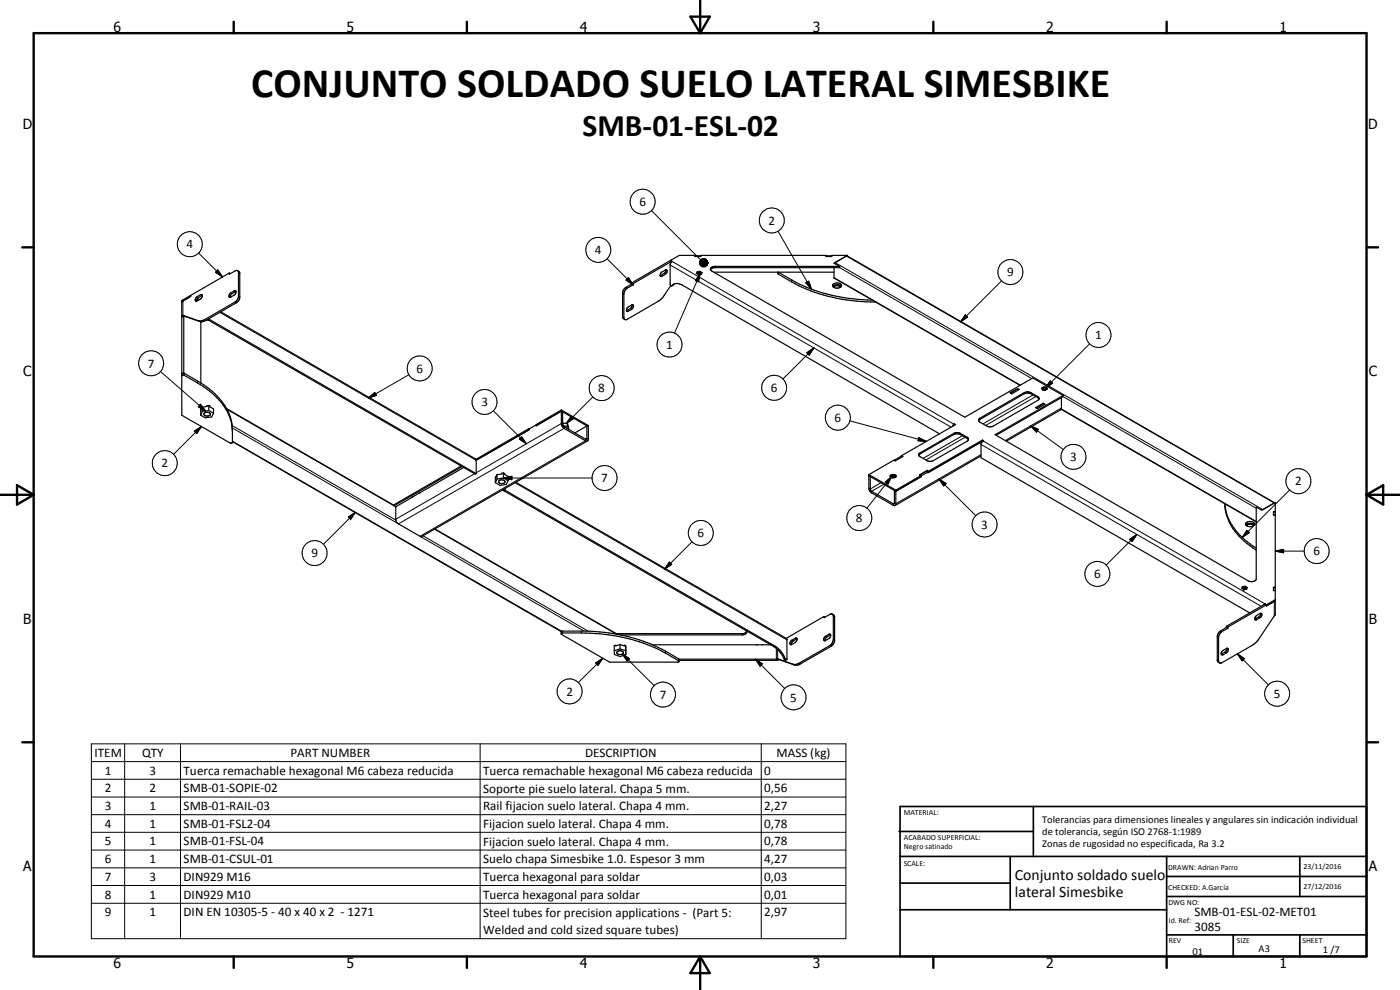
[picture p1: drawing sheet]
<svg xmlns="http://www.w3.org/2000/svg" width="420mm" height="297mm" viewBox="0 0 420 297" stroke-linecap="round" stroke-linejoin="round" font-family="sans-serif">
<g fill="none" stroke="#000" stroke-width=".35">
<path d="M201.2 78.1l.5 .3-.6 .9v6l.2 .3M201.2 78.1v.1M201.2 78.1l.4 .3M201.2 78.1l-11.6 6.8M201.6 78.4l-11.6 6.7M201.6 78.4v.1M208.6 77v-.2h1.4v.2M248.1 77v-.2h1.4v.2M250.4 79l3.9-2.2 128.3 74.1M252 79.9h-37.7a1 1 0 0 0-1.1 1M252 79.9v.4h-37.7l-.7 .2-.4 .4M254.3 76.6h-4.7v.4h-1.7v-.4h-37.6v.4h-1.8v-.4h-4.6l-2.7 1.5"/>
<path d="M254.3 76.6v.2M254.3 76.6l-4 2.4 1.7 .9M54.9 90.3l-.3 .5M54.9 94.6l.4 .3M54.9 94.6l-.3 .5M55.3 94.9l-.2 .1v17M57.2 88.6l-2.6 1.6v34.4l14.6 8.4 .6-.3v-3.8a16.3 16.3 0 0 0-7.8-12.8l-6.7-4.1-.7 .2M57.2 88.6h.1M57.2 88.6v.4M57.2 88.6v.3l-2.6 1.6M58.9 89.3a2.04 2.04 0 0 1 1.6-.9 .86 .86 0 0 1-.4 1.3l-1 .6a.41 .41 0 0 1-.5-.1 .41 .41 0 0 1 .1-.6zM59.3 89.5l.6 .4"/>
<path d="M59.3 89.5l-.3 .8M60.3 96.6v18.3M60.7 88.6l-1.4 .9M62.1 95.9l.6 .2M62.3 95.9l80.3 46.3 .3-.1M62.6 95.7l80.3 46.4M66.2 93.6l76.5 44.1 .2 .3v4.1M68.8 81.9l.3 .2M68.8 81.9l-11.6 6.7M69 88.1l1.6-.9a.81 .81 0 0 1-.3 1.4l-1.1 .6a.54 .54 0 0 1-.6-.5 .54 .54 0 0 1 .4-.6zM70.8 87.5l-1.4 .8-.3 .9M71.3 81.2l-.7 .1-1.8 1v-.4"/>
<path d="M71.3 81.2l.3 .5v7.4l-.8 1.4-9.4 5.4-1 .4-.9-.1-4.6-1.6M71.3 81.2l.7 .7v7.4l-.6 1.2-10.3 5.9-1 .1-4.8-1.6M188.4 92.2l1.5-.8a.71 .71 0 0 1 .3 .7 .71 .71 0 0 1-.5 .6l-1.3 .8a.66 .66 0 0 1-.5-.7 .66 .66 0 0 1 .5-.6zM189.6 84.9l.4 .2M189.6 84.9v.3M189.6 85.2l.4 .3M189.6 85.2a4.1 4.1 0 0 0-2.7 2.3l-.1 7.7 .7 .7M189.7 91.5l-.3 .8-1.4 .9M190 85.1v.4M190 85.5l-2 1.1-.7 1.1-.1 7.5 .3 .7M198.4 81.8l1.5-.9a.78 .78 0 0 1-.2 1.4l-1.2 .7a.61 .61 0 0 1-.4-.6 .61 .61 0 0 1 .3-.6zM199.8 81l-.3 .8-1.4 .9"/>
<path d="M201.3 85.6l-2.2 3.4-.9 1-10 5.8-.7 .1M201.7 85.7a2.27 2.27 0 0 1 3-.2l77.3 44.7M202.3 85.2l-.7 .6-.3-.2M209.5 81.8l.6-.1 .2 .3-.6 .2zM210.5 82.3l.2-.5-.6-.4-.9 .2-.2 .4 .6 .4M210.5 82.3l-.9 .1M213.2 80.9l76.3 44.3 20.5-11.8 9.1 5.3M214.1 81.7h36.2M233.5 81.7l.1 .6 4 2.3a50.9 50.9 0 0 0 25.2 6M233.5 81.7l4.1 2.3a49.7 49.7 0 0 0 24.2 6M249.9 85.4a1.54 1.54 0 0 1 2.6 .4 1.52 1.52 0 0 1-2.6-.2zM250 86a1.85 1.85 0 0 1 2.5 0"/>
<path d="M250.2 86.2a1.14 1.14 0 0 1 2 0M250.3 80.3l.1 3.2 55.7 32.1M54.6 112.8l.2-.2h.5l4 2.3a20.1 20.1 0 0 1 10.2 12.1l.3 2.5M303.1 117.9l2.3-1.3 .5 .2-2.3 1.4zM303.4 117.9l.3 .2M303.4 117.9v.1M305.4 116.6v.1M305.4 116.7l.4 .2M305.4 116.7l-2 1.2M311.8 119.7l-2.6-1.7h-1.6l-13.9 8.2M311.8 119.7l-.4 .4-13.5 7.8h-1.6l-2.6-1.7M311.8 119.7l-.2-.6-2.2-1.3-1-.2-1 .2-13.3 7.7-.4 .4v.3"/>
<path d="M312.8 117l-.2-.5 .7-.4 .8 .1 .3 .5-.7 .4M312.8 117h.1M312.9 117l.8 .1M313.1 116.4a.41 .41 0 0 1 .5-.1 .41 .41 0 0 1 .2 .4l-.6 .1zM313.7 117.1h.1M318.5 119.3l-.1 3.6-16.4 9.5M319.1 118.7l-20.4 11.7 75.9 43.9a1.91 1.91 0 0 0 2.4-.4v-21.8l1.7 1 4-2.4v33.7l-5.1 7.7-1 .9-9.9 5.8-.7 .1M319.1 118.7v.3l-20.2 11.6M60.4 122.7l-.2 1.9M60.4 122.7v.2M60.7 122.2l-.3 .8v-.3M60.7 123.4l-.5 1.2"/>
<path d="M60.7 122.2v1.2M61.3 124a1.07 1.07 0 0 1 1.8 .4 1.06 1.06 0 0 1-1 .5 1.06 1.06 0 0 1-.9-.8zM62.6 121.7h-.5v.3l-1.4 .2M62.6 121.7l1.5 1v1.3M62.6 121.7v1.5M62.6 123.2l1.5 .8M62.6 123.2l-1.9 .2M64.1 124l-.6 1.1-1.9 .2-1.4-.7M68 122.6l50.3 29M69.8 132.5l98.6 57M138.4 139.8l-20.1 11.6v.4M138.7 140l-20.4 11.8"/>
<path d="M158.7 128.7l.2 .1M158.7 128.7v.3M158.7 128.7l-15.9 9.1M160.9 127.5l-2 1.2v.2l-16 9.2M160.9 127.5v.1M168.5 123l-7.6 4.4v.3M168.5 123l8.1 4.7v4l-.3 .5M168.5 123.4l-7.6 4.4v-.3M168.5 123v4.3l.3 .7 .5 .5 6.4 3.7h.6M168.5 123.4l8.1 4.6-.5-.2M168.5 123.4l.4 .2v4M168.9 127.3l.4 .7 6.5 3.8 .3-.3v-3.7"/>
<path d="M168.9 126.9l1.4 .1M168.9 126.9v.1M169 127.7l1.3 .2M169.6 128.2l.2 .1M170.3 127l.3 .9v.8M170.3 127v.9M170.3 127.9l.3 .8M170.6 128.7l-.1 .1M176.1 127.8l-3.6 2.1M176.3 132.3l-49.8 28.7-7.3-4.1-.4-.9v-3.9M270.5 136.7l.5 .2-2.3 1.4-.4-.3-7.5 4.4M270.5 136.7v.4"/>
<path d="M270.7 137.2l-.4-.3-1.9 1.2M275.9 136l10.8-6.2 1.3 .1 2.6 1.7v.4l-.3 .4-10.4 5.9h-1.6l-2.2-1.3-.4-.6zM286.5 127.2l.3 .2-16.3 9.3M286.5 127.2l-.7 .7M286.5 127.2v.4M290.6 132l-2.4-1.6a2.16 2.16 0 0 0-2 0l-10.1 5.8-.4 .4M294.4 136.8l-25.8 14.9M294.8 132v.4l-16.3 9.5v-.3M294.8 132l-16.1 9.4M294.8 132l.4 .2-.8 .9v4.2l80.7 46.6M310.8 122.3l2.3-1.3 .5 .3-2.3 1.3zM311.1 122.3v.1"/>
<path d="M311.1 122.3l.3 .3M313.1 121v.2M313.1 121.2l-2 1.1M313.1 121.2l.4 .2M318.5 122.8l58.5 33.8M118.3 151.8l.5 .3M123.8 149.1l-5 3M123.8 149.1h.1M126.1 147.9l-2.3 1.3M130.5 158.7l54.8 31.6v-.2h37.7l.7-.2 .4-.4M139.2 140.3l-13.4 7.6M148.8 143l.1 .1"/>
<path d="M148.8 143l-.1 1.8M149.2 142.4l-.4 .9v-.3M149.2 142.4v1.3M149.2 143.7l-.5 1.1M149.7 144.3a1.11 1.11 0 0 1 1.8 .4 1.19 1.19 0 0 1-1.9-.1zM150.8 147l.5 .3M151.1 141.9l-.5 .1v.2l-1.4 .2M151.1 141.9l.4 .2v.3l1 .5v1.3M151.1 141.9v1.5M151.1 143.4l1.4 .8M151.1 143.4l-1.9 .3M151.3 147.3l81 46.8a8.9 8.9 0 0 1 3.2 3.9l.6-.1"/>
<path d="M151.3 146.7v.6M151.6 147.1l-.3 .2M151.6 146.6v.5M152.5 144.2l-.5 1.1-1.9 .3-1.4-.8M154.8 144.7l81.2 46.9 .2 .2v6l-.5-.1a8.1 8.1 0 0 0-3.1-3.9l-81-46.7M260.8 142.4v4.3l.4 .9 7.2 4.1 .3-.1 .1-.5v-4M260.8 142.7l8 4.7-.4-.2v3.9h-.4l-6.7-3.9-.1-4.2zM260.8 142.4l8 4.7M267.2 142.7a1.08 1.08 0 0 1 1.7 .2 .98 .98 0 0 1-.9 .5 .98 .98 0 0 1-.8-.7zM267.2 143a1.16 1.16 0 0 1 1.7 0M267.5 143.3a.64 .64 0 0 1 .5-.4 .64 .64 0 0 1 .6 .4M276.4 142.7v.3"/>
<path d="M276.4 142.7l-7.6 4.4M276.4 143l-7.6 4.4M276.4 143h.1M276.4 142.8h.1M278.2 141.1l.5 .3M278.2 141.1v.4M278.2 141.1l-2.2 1.4 .4 .2M278.5 141.6l-.5-.2-2 1.1M278.5 141.6l-2.1 1.2M278.7 141.4v.3l-.2-.1M367.6 151.1a16 16 0 0 0 7.5 12.6l1.9 1.4M367.6 151.1a17 17 0 0 0 8.5 12.8l.9 .6"/>
<path d="M373.9 157.6a1.11 1.11 0 0 1 1.7-1.1l.6 .3 .3 .4-.1 .4M373.9 157.6a1.84 1.84 0 0 0 2.5 0M373.9 157.5a1.8 1.8 0 0 1 2.5 0M374.2 157.8a1.15 1.15 0 0 1 1.9 0M382.2 153.7h.5M382.7 153.5h-.5v1h.5M373.1 176.3h.8a.41 .41 0 0 1-.4 .4 .41 .41 0 0 1-.4-.4zM374.1 176.8l.2-.5-.6-.4-.8 .1-.3 .5 .7 .4M374.1 176.8l-.8 .1M382.2 176.4h.5M382.7 179.9l-2.6 1.5M382.7 176.2h-.5v1h.5"/>
<path d="M168.4 189.5l.3-.1a84 84 0 0 1 12.7 .3 49.4 49.4 0 0 1 18.3 5.7l4 2.3 .1 .8-.3 .2h-20.5l-14.4-8.3zM168.4 190.1l.3-.2a66.9 66.9 0 0 1 20.7 1.9 45.9 45.9 0 0 1 10.3 4.2l4.1 2.4M168.5 189.5h-.1M184.4 195.2v1.2l1.7 .6 1.7-.6M185.2 195.5a1.18 1.18 0 0 1 1.9 .4 1.05 1.05 0 0 1-1 .5 1.05 1.05 0 0 1-.9-.7zM186.1 193.4l-1.7 .4v1.4M186.1 193.4l1.3 .4v-.2l.4 .1v2.7M186.1 194.7l-1.7 .5M186.1 193.4v1.3M186.1 194.7l1.7 .5v1.2M187.8 194.3v.8M195.8 193.5h35.5"/>
<path d="M223.7 189.1l.4 .4M224.1 189.5a1.15 1.15 0 0 1-1.1 1h-36.9M233.4 197.7l-29.7 .1M233.4 197.7l.4 .2M233.8 197.9l-.8 .2h-29.2M237.4 192.3l1.3-.8a.47 .47 0 0 1 .5 .3 .47 .47 0 0 1-.2 .6l-1.4 .9a.46 .46 0 0 1-.6-.2 .46 .46 0 0 1 .3-.6zM239.2 191.7l-1.3 .7-.4 1M247.3 185l-11.4 6.6M247.3 185l.3 .2M247.3 185v.3l2.2-1.1 .6 .5v7.2l-.6 1.4-10.3 6h-1l-4.8-1.6M247.6 191l1.3-.8a.72 .72 0 0 1 .4 .8 .72 .72 0 0 1-.6 .6l-1.1 .7a.66 .66 0 0 1-.5-.7 .66 .66 0 0 1 .5-.6zM249.3 190.5l-1.4 .9-.3 .9"/>
<path d="M249.8 184.3l.7 .6v7.5l-.7 1.2-10.2 5.9h-1.2l-4.6-1.6M366.9 195.2l1.4-.7a.79 .79 0 0 1 .3 .8 .79 .79 0 0 1-.5 .6l-1 .6a.48 .48 0 0 1-.7-.3 .48 .48 0 0 1 .3-.6zM368.1 187.9l11.6-6.7 .4 .3-11.6 6.6M368.1 187.9l.4 .2M368.1 187.9v.4M368.1 188.3l.4 .2M368.1 188.3l-1.9 1.1-.9 1.4v7.4l.7 .7M368.2 194.5v.4a2.22 2.22 0 0 1-1.6 1.3l-.1 .1M368.5 188.1v.4M368.5 188.5l-1.8 1-.9 1.3-.1 7.4 .3 .7M376.7 185.2l.4 .3M378.3 184l-.3 .9-1.4 .9"/>
<path d="M378.3 184a.69 .69 0 0 1 .4 .7 .69 .69 0 0 1-.5 .6l-1.2 .7-.4-.2M378.3 184l-1.4 .9-.3 .9M379.6 181.1l.5 .3M379.6 181.1l-.3 .4M379.6 181.1v.2M380.1 181.8h.1M380.1 181.4v.4M382.4 180.5l-2.3 1.3M382.7 180.3l-2.6 1.5"/>
</g>
<g fill="none" stroke="#000" stroke-width=".3">
<path d="M59.6 75.9l7.2 7.2M182.2 77.6l7.8 7.9M195.5 63.2l14.8 14.8M201.1 79.5l84.3 48.6M201.7 78.4l84.6 48.9v.3M209.9 78.7l2.5 .2-2.5 .1zM209.9 79l2.5-.1-2.4 .3zM209.9 78.8h2.5M210 78.4l2.4 .5-2.5-.2zM210 79.2l2.4-.3-2.3 .6zM210.1 78.2l2.3 .7-2.4-.5zM210.1 79.5l2.3-.6-2.1 .8z"/>
<path d="M210.3 78l.2-.2 1.9 1.1zM210.3 78l2.1 .9-2.3-.7zM210.3 79.7l2.1-.8-1.9 1zM210.5 77.8l.2-.1 1.7 1.2zM210.5 79.9l1.9-1-1.7 1.1zM210.7 77.7l.3-.1 1.4 1.3zM211 77.6h.2l1.2 1.3zM211.2 77.6h.3l.9 1.3zM211.5 77.6l.2 .1 .7 1.2zM211.7 77.7l.7 1.2zM212 77.9l.4 1zM212.2 78.1l.2 .8z"/>
<path d="M212.3 78.3l.1 .6zM212.4 78.9l-.9 1.2h-.3zM212.4 78.9l-.9 1.2zM212.4 78.9l-.7 1zM212.4 78.9l-.4 .9zM212.4 78.9l-.2 .7zM212.4 78.9l-.1 .5zM212.4 78.9v.2zM214.6 79.9v.4M233.5 69.4l10 17.4M250.6 78.8l128.4 74.1M254 76.8l128.4 74.1"/>
<path d="M54.6 95.1h.5M54.9 90.3v4.3M59.1 89.7l.5 .3M59.1 89l.5 .3M59.5 96.2l.4 .2M60.1 88.4l.5 .3M61.4 95.9l.4 .2M65.4 81l1.4 2.1-2.1-1.4zM66 93.7l76.9 44.4M69.2 87.9l.5 .2M70.3 87.3l.4 .2M70.6 90.6l.3 .2"/>
<path d="M71.6 81.8l.4 .3M71.6 88.9l.4 .2M186.8 88l.4 .2M186.8 95l.4 .2M187.9 84l.7-.7 1.4 2.2zM187.9 86.2l.3 .2M188.2 93.1l.3 .3M189.2 92.6l.4 .2M198.3 82.7l.4 .2M199.3 82.1l.4 .2M202 85.6l-.3 .1M210.1 82.1l-.5 2.5-.9-.4z"/>
<path d="M210.1 82.1l-7.7 17.8M210.7 80l1.7-1.1-1.4 1.2zM211 80.1l1.4-1.2-1.2 1.2zM233.6 81.7v.6M237.6 84v.6M241.8 84.8l.9-.4 .8 2.4zM250.3 83.3l55.9 32.3M252 80.3l57.7 33.3M289.7 94.4l.7 .8-2.1 1.4zM300.6 84.2l-12.3 12.4M48.2 111.5l13.5 11.8M55.3 112v.6"/>
<path d="M59.3 114.3v.6M110.6 119.4l1.9-1.6 .5 .8zM122.7 112.4l-12.1 7M177.9 119.1l-8 8M242.1 105.8l2.2-1.4-1.4 2.2zM244.3 104.4l-9.3 9.3M307.4 117.8v.4M309.4 117.8v.4M310 118.5l-15 8.7M310.8 119l-15 8.6M311.4 119v.3M315.2 114.3l.7 .7-2.1 1.4z"/>
<path d="M319.1 119l57.9 33.5M327 103.2l-13.2 13.2M58.3 129.4l2.2-1.5-1.5 2.2zM60.1 121.3l1.6 2-2.2-1.3zM60.5 127.9l-8.4 8.4M68.1 122.9l50.7 29.2M69.7 127.7l49.1 28.3M69.8 132.4l98.8 57M148 123.2l10 9.9M155.9 131.7l.6-.6 1.5 2zM156.5 131.1l1.5 2-2.1-1.4zM168.9 127.3l-.4-.2-25.6 14.8"/>
<path d="M169.3 128v.5l-49.7 28.7-49.9-28.8M171.4 125l.6 .6-2.1 1.5zM176.6 131.7l-.5-.2-.4 .2v.5l-49.6 28.7 49.2 28.5M255 126.3l23 6.2M275.7 131.3l2.3 1.2-2.5-.3zM276.1 135.9v.3M286.2 130v.4M288.2 130v.4M288.8 130.7l-11.8 6.8M289.6 131.2l-11.8 6.8M290.3 131.2v.4M294.1 125.5v.4"/>
<path d="M294.4 133.3l84.1 48.6M294.4 136.4l-25.6 14.7-.4-.2-.4 .2v.5M295 132.3l84.6 48.8M309.3 127.8l2.3 1-.5 .9zM309.3 127.8l9.8 7.1M318.5 122.7l58.5 33.8M318.5 122.4l-16.8 9.8M104.6 155.1l2.1-1.4-1.5 2.1zM106.7 153.7l-9.6 9.6M130.4 158.8l54.5 31.4M142.4 142.2l-23.6 13.6M151.1 143.4l2.5-.5v1z"/>
<path d="M151.1 143.4h26.6M154.5 144.8l81.7 47.2M264.4 144.8l-3.2 1.9-.4-.2M265.2 145.3l-3.6 2.1v.5M265.7 144.7l1.9-1.7-1.1 2.2zM267.6 143l-7.4 9.5M281.8 143.7l2.1 1.4-.7 .7zM281.8 143.7l11.1 11M374.2 159.1l.7 .7-2.1 1.4zM387 147l-14.2 14.2M127 160.8l49.6 28.6M200.9 168.7l.7 .6-2.1 1.5z"/>
<path d="M207.7 162.6l-8.2 8.2M339 161.8l2.2-1.4-1.4 2.1zM341.2 160.4l-9.2 9.1M382.7 165.4l2.5-.6v1.1zM382.7 165.4h8.7M168.9 189.4v.5M174.4 189.4v.5M178.8 198.9l2.1-1.4-1.4 2.1zM180.9 197.5l-7.3 7.3M186.8 196.2l2.1 1.5-.7 .7zM186.8 196.2l9.5 9.5M199.7 195.4v.6"/>
<path d="M203.7 197.7v.5M222.7 190.1v.4M226.7 197.8l2.1 1.4-.7 .7zM226.7 197.8l8.8 8.8M232.6 193.8l-.3 .3M233 194.5v3.6M233.4 194.9v2.8M235.6 197.6l-.3 .1M237.6 192.1l.4 .2M237.9 199.3l.5 .2M238.7 191.5l.3 .2M239.8 199l.5 .2"/>
<path d="M247.7 190.9l.4 .2M248.7 190.3l.5 .2M249.1 193.7l.4 .2M250.1 184.9l.4 .2M250.1 191.9l.4 .3M365.3 191l.4 .3M365.3 198l.4 .2M366.3 189.3l.4 .2M366.6 196.2l.5 .3M367.7 195.6l.4 .3M371.3 196.2l2.2 1.4-.7 .7zM371.3 196.2l9.3 9.3"/>
<path d="M376.8 185.7l.3 .2M377.8 185.1l.4 .2M382.4 180.5v4.3M27.4 223.2h226.5v58.4h-226.5zM27.4 228.5h226.5M27.4 233.8h226.5M27.4 239.1h226.5M37.4 223.2v58.4M54.2 223.2v58.4M144.1 223.2v58.4M228.5 223.2v58.4M27.4 244.4h226.5"/>
<path d="M27.4 249.7h226.5M27.4 255.1h226.5M27.4 260.4h226.5M27.4 265.7h226.5M27.4 271h226.5"/>
<circle cx="56.9" cy="73.3" r="3.7"/>
<circle cx="179.6" cy="75" r="3.8"/>
<circle cx="192.9" cy="60.5" r="3.7"/>
<circle cx="231.6" cy="66.2" r="3.8"/>
<circle cx="303.2" cy="81.7" r="3.7"/>
<circle cx="45.4" cy="109" r="3.8"/>
<circle cx="126" cy="110.6" r="3.8"/>
<circle cx="180.6" cy="116.4" r="3.8"/>
<circle cx="200.9" cy="103.4" r="3.8"/>
<circle cx="232.3" cy="116.4" r="3.7"/>
<circle cx="329.7" cy="100.5" r="3.7"/>
<circle cx="49.5" cy="139" r="3.7"/>
<circle cx="145.4" cy="120.6" r="3.7"/>
<circle cx="251.4" cy="125.3" r="3.8"/>
<circle cx="322.2" cy="137.1" r="3.8"/>
<circle cx="181.4" cy="143.4" r="3.7"/>
<circle cx="210.3" cy="159.9" r="3.7"/>
<circle cx="257.9" cy="155.4" r="3.8"/>
<circle cx="295.5" cy="157.4" r="3.8"/>
<circle cx="389.7" cy="144.4" r="3.7"/>
<circle cx="94.4" cy="165.9" r="3.8"/>
<circle cx="329.3" cy="172.2" r="3.8"/>
<circle cx="395.2" cy="165.4" r="3.8"/>
<circle cx="170.9" cy="207.5" r="3.7"/>
<circle cx="198.9" cy="208.4" r="3.8"/>
<circle cx="238.1" cy="209.2" r="3.8"/>
<circle cx="383.3" cy="208.2" r="3.7"/>
</g>
<g fill="#000">
<circle cx="209.6" cy="82.4" r=".18"/>
<circle cx="294.8" cy="132.4" r=".18"/>
<circle cx="373.3" cy="176.9" r=".18"/>
</g>
<g fill="none" stroke="#000" stroke-width=".71">
<path d="M10.1 9.9h400v277.1h-400zM70.1 6.5v3.4M140.1 6.5v3.4M207.2 5h5.8l-2.9 4.9zM210.1 0v9.9M280.1 6.5v3.4M350.1 6.5v3.4M6.7 74.2h3.4M410.1 74.2h3.5M.1 148.5h10M5.1 145.6l5 2.9-5 2.9zM410.1 148.5h10"/>
<path d="M410.1 148.5l5-2.9v5.8zM6.7 222.7h3.4M410.1 222.7h3.5M70.1 287v3.4M140.1 287v3.4M210.1 287v10M210.1 287l2.9 5h-5.8zM280.1 287v3.4M350.1 287v3.4"/>
</g>
<g fill="none" stroke="#000" stroke-width=".51">
<path d="M269.8 249.5h40.3M270.1 242h140v45h-140zM270.1 257h140M303.2 257v16M310.1 242v15M350.1 257v30M390.1 257v12M270.1 265h33.1M270.1 273h80M350.1 269h60M350.1 263h60M350.1 280.5h60"/>
<path d="M370.1 280.5v6.5M390.1 280.5v6.5"/>
</g>
<g fill="#000">
<path d="M212.3 78.3l.1 .6zM212.2 78.1l.2 .8zM212 77.9l.4 1zM211.7 77.7l.7 1.2zM211.5 77.6l.2 .1 .7 1.2zM211.2 77.6h.3l.9 1.3zM211 77.6h.2l1.2 1.3zM210.7 77.7l.3-.1 1.4 1.3zM210.5 77.8l.2-.1 1.7 1.2zM210.3 78l.2-.2 1.9 1.1zM210.3 78l2.1 .9-2.3-.7zM210.1 78.2l2.3 .7-2.4-.5z"/>
<path d="M210 79.2l2.4-.3-2.3 .6zM210.1 79.5l2.3-.6-2.1 .8zM210.3 79.7l2.1-.8-1.9 1zM210.5 79.9l1.9-1-1.7 1.1zM210.7 80l1.7-1.1-1.4 1.2zM211 80.1l1.4-1.2-1.2 1.2zM212.4 78.9l-.9 1.2h-.3zM212.4 78.9l-.9 1.2zM212.4 78.9l-.7 1zM212.4 78.9l-.4 .9zM212.4 78.9l-.2 .7zM212.4 78.9l-.1 .5z"/>
<path d="M212.4 78.9v.2zM65.4 81l1.4 2.1-2.1-1.4zM187.9 84l.7-.7 1.4 2.2zM210.1 82.1l-.5 2.5-.9-.4zM241.8 84.8l.9-.4 .8 2.4zM289.7 94.4l.7 .8-2.1 1.4zM110.6 119.4l1.9-1.6 .5 .8zM242.1 105.8l2.2-1.4-1.4 2.2zM315.2 114.3l.7 .7-2.1 1.4zM58.3 129.4l2.2-1.5-1.5 2.2zM60.1 121.3l1.6 2-2.2-1.3zM156.5 131.1l1.5 2-2.1-1.4z"/>
<path d="M171.4 125l.6 .6-2.1 1.5zM275.7 131.3l2.3 1.2-2.5-.3zM309.3 127.8l2.3 1-.5 .9zM104.6 155.1l2.1-1.4-1.5 2.1zM151.1 143.4l2.5-.5v1zM265.7 144.7l1.9-1.7-1.1 2.2zM281.8 143.7l2.1 1.4-.7 .7zM374.2 159.1l.7 .7-2.1 1.4zM200.9 168.7l.7 .6-2.1 1.5zM339 161.8l2.2-1.4-1.4 2.1zM382.7 165.4l2.5-.6v1.1zM178.8 198.9l2.1-1.4-1.4 2.1z"/>
<path d="M186.8 196.2l2.1 1.5-.7 .7zM226.7 197.8l2.1 1.4-.7 .7zM371.3 196.2l2.2 1.4-.7 .7z"/>
</g>
<path d="M209.9 78.7h2.5" fill="none" stroke="#000" stroke-width=".42"/>
<path d="M209.9 79.1h2.5" fill="none" stroke="#000" stroke-width=".38"/>
<text font-size="12.6" x="75.4" y="29">CONJUNTO SOLDADO SUELO LATERAL SIMESBIKE</text>
<text font-size="9.4" x="174.8" y="40.7">SMB-01-ESL-02</text>
<g font-size="4.7">
<text x="304.6" y="263.9">Conjunto soldado suelo</text>
<text x="304.6" y="269.3">lateral Simesbike</text>
</g>
<g font-size="4.2">
<text x="34" y="9.6">6</text>
<text x="104" y="9.6">5</text>
<text x="174" y="9.6">4</text>
<text x="244" y="9.6">3</text>
<text x="314" y="9.6">2</text>
<text x="384" y="9.6">1</text>
<text x="6.8" y="38.7">D</text>
<text x="410.6" y="38.7">D</text>
<text x="7" y="112.9">C</text>
<text x="410.8" y="112.9">C</text>
<text x="7" y="187.1">B</text>
<text x="410.8" y="187.1">B</text>
<text x="7" y="261.4">A</text>
<text x="410.8" y="261.4">A</text>
<text x="34" y="290.4">6</text>
<text x="104" y="290.4">5</text>
<text x="174" y="290.4">4</text>
<text x="244" y="290.4">3</text>
<text x="314" y="290.4">2</text>
<text x="384" y="290.4">1</text>
</g>
<g font-size="3.9">
<text x="191.9" y="61.8">6</text>
<text x="230.6" y="67.4">2</text>
<text x="56" y="74.5">4</text>
<text x="178.6" y="76.3">4</text>
<text x="302.2" y="82.9">9</text>
<text x="328.7" y="101.8">1</text>
<text x="200" y="104.7">1</text>
<text x="44.4" y="110.3">7</text>
<text x="125" y="111.8">6</text>
<text x="179.6" y="117.7">8</text>
<text x="231.3" y="117.6">6</text>
<text x="144.5" y="121.9">3</text>
<text x="250.4" y="126.6">6</text>
<text x="48.5" y="140.3">2</text>
<text x="321.2" y="138.3">3</text>
<text x="180.5" y="144.7">7</text>
<text x="388.7" y="145.7">2</text>
<text x="209.4" y="161.2">6</text>
<text x="256.9" y="156.7">8</text>
<text x="294.5" y="158.7">3</text>
<text x="93.5" y="167.2">9</text>
<text x="394.2" y="166.6">6</text>
<text x="328.4" y="173.5">6</text>
<text x="170" y="208.7">2</text>
<text x="198" y="209.7">7</text>
<text x="382.3" y="209.4">5</text>
<text x="237.2" y="210.5">5</text>
<text x="28.4" y="227.1">ITEM</text>
<text x="42.6" y="227.1">QTY</text>
<text x="87.2" y="227.1">PART NUMBER</text>
<text x="175.6" y="227.1">DESCRIPTION</text>
<text x="233.1" y="227.2">MASS (kg)</text>
<text x="31.5" y="232.4">1</text>
<text x="44.8" y="232.4">3</text>
<text x="55.1" y="232.5">Tuerca remachable hexagonal M6 cabeza reducida</text>
<text x="145" y="232.5">Tuerca remachable hexagonal M6 cabeza reducida</text>
<text x="229.4" y="232.4">0</text>
<text x="31.5" y="237.7">2</text>
<text x="44.8" y="237.7">2</text>
<text x="55.1" y="237.7">SMB-01-SOPIE-02</text>
<text x="145" y="237.8">Soporte pie suelo lateral. Chapa 5 mm.</text>
<text x="229.4" y="237.7">0,56</text>
<text x="31.5" y="243.1">3</text>
<text x="44.8" y="243">1</text>
<text x="55.1" y="243.1">SMB-01-RAIL-03</text>
<text x="145" y="243.1">Rail fijacion suelo lateral. Chapa 4 mm.</text>
<text x="229.4" y="243.1">2,27</text>
<text x="31.5" y="248.4">4</text>
<text x="44.8" y="248.4">1</text>
<text x="55.1" y="248.4">SMB-01-FSL2-04</text>
<text x="145" y="248.5">Fijacion suelo lateral. Chapa 4 mm.</text>
<text x="229.4" y="248.4">0,78</text>
<text x="31.5" y="253.7">5</text>
<text x="44.8" y="253.7">1</text>
<text x="55.1" y="253.7">SMB-01-FSL-04</text>
<text x="145" y="253.7">Fijacion suelo lateral. Chapa 4 mm.</text>
<text x="229.4" y="253.7">0,78</text>
<text x="31.5" y="259">6</text>
<text x="44.8" y="259">1</text>
<text x="55.1" y="259">SMB-01-CSUL-01</text>
<text x="145" y="259.1">Suelo chapa Simesbike 1.0. Espesor 3 mm</text>
<text x="229.4" y="259">4,27</text>
<text x="31.5" y="264.3">7</text>
<text x="31.5" y="269.6">8</text>
<text x="44.8" y="264.3">3</text>
<text x="44.8" y="269.6">1</text>
<text x="55.1" y="264.3">DIN929 M16</text>
<text x="55.1" y="269.6">DIN929 M10</text>
<text x="145" y="264.4">Tuerca hexagonal para soldar</text>
<text x="145" y="269.7">Tuerca hexagonal para soldar</text>
<text x="229.4" y="264.3">0,03</text>
<text x="229.4" y="269.6">0,01</text>
<text x="31.5" y="275">9</text>
<text x="44.8" y="275">1</text>
<text x="55.1" y="275">DIN EN 10305-5 - 40 x 40 x 2 - 1271</text>
<text x="145" y="275">Steel tubes for precision applications - (Part 5:</text>
<text x="229.4" y="275">2,97</text>
<text x="358.5" y="275">SMB-01-ESL-02-MET01</text>
<text x="145" y="280.3">Welded and cold sized square tubes)</text>
<text x="358.5" y="279.4">3085</text>
</g>
<g font-size="3.1">
<text x="312.7" y="246.8">Tolerancias para dimensiones lineales y angulares sin indicación individual</text>
<text x="312.7" y="250.4">de tolerancia, según ISO 2768-1:1989</text>
<text x="312.7" y="254">Zonas de rugosidad no especificada, Ra 3.2</text>
<text x="357.9" y="286.4">01</text>
<text x="377.7" y="285.6">A3</text>
<text x="397" y="285.9">1 /7</text>
</g>
<g font-size="2.4">
<text x="271.2" y="244.4">MATERIAL:</text>
<text x="271.3" y="252">ACABADO SUPERFICIAL:</text>
<text x="271.3" y="254.6">Negro satinado</text>
<text x="271.2" y="259.7">SCALE:</text>
<text x="350.6" y="261">DRAWN: Adrian Parro</text>
<text x="391.2" y="260.6">23/11/2016</text>
<text x="350.6" y="267.1">CHECKED: A.García</text>
<text x="391.2" y="266.7">27/12/2016</text>
<text x="350.6" y="271.4">DWG NO:</text>
<text x="350.8" y="276.9">Id. Ref:</text>
<text x="350.8" y="282.8">REV</text>
<text x="371.2" y="282.9">SIZE</text>
<text x="390.9" y="282.9">SHEET</text>
</g>
</svg>
